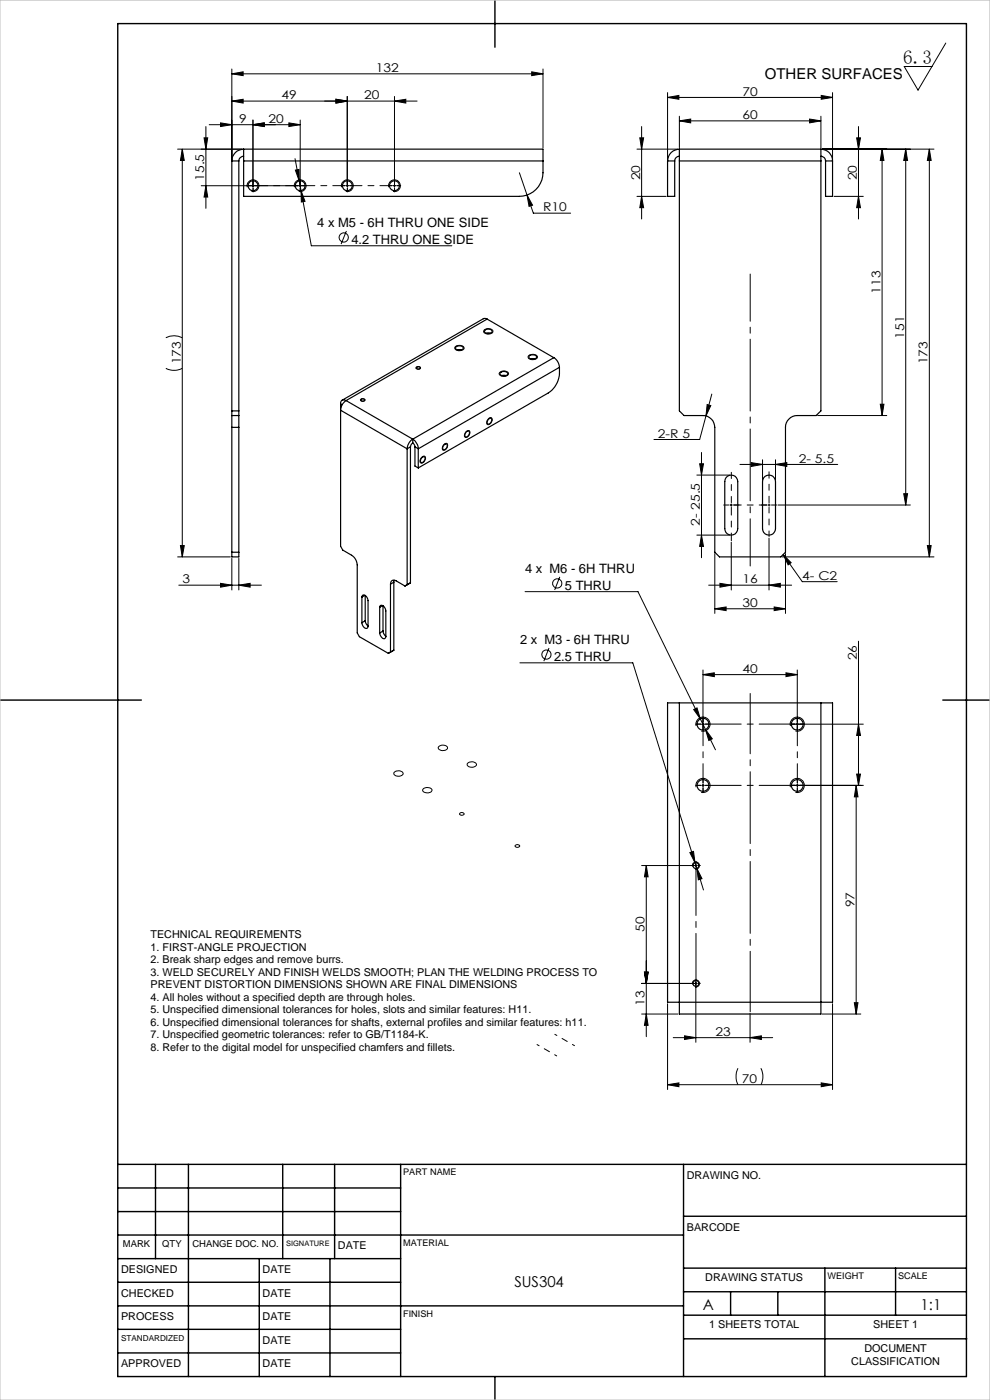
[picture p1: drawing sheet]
<svg xmlns="http://www.w3.org/2000/svg" width="210mm" height="297mm" viewBox="0 0 210 297" stroke-linecap="round" stroke-linejoin="round" font-family="sans-serif">
<g fill="none" stroke="#000" stroke-width=".21">
<path d="M49.2 15.7l2.4-.5v.8zM49.2 14.6v19.3M49.2 15.7h66M112.8 15.2l2.4 .5-2.4 .3zM115.2 14.6v16.8M141.6 19.6v14.3M176.6 19.6v14.3M200.6 9.1l-5.9 10-2.9-5h5.9M37.7 31.6h13.7M38.7 31.6l.4 2.4h-.8zM38.7 31.6v86.5M42.7 39.4h22"/>
<path d="M43.3 29.2h.8l-.4 2.4zM43.7 39.4l.4 2.4h-.8zM43.7 26.8v17.4M44.4 26.5h19.3M46.8 26.1l2.4 .4-2.4 .3zM49.2 21.4l2.4-.3v.8zM49.2 21.4h39.3M52.5 39.7a1.26 1.26 0 0 1 1.1-1.6 1.26 1.26 0 0 1 1.3 1.4 1.26 1.26 0 0 1-1.6 1.1M53.7 25.5v14.1M53.7 26.5l2.4-.4v.7zM61.3 26.1l2.4 .4-2.4 .3zM62.5 39.7a1.25 1.25 0 0 1 1.1-1.5 1.25 1.25 0 0 1 1.3 1.3 1.25 1.25 0 0 1-1.5 1.1"/>
<path d="M62.6 33.7l.9 4.7M62.7 36.1l.7-.2 .1 2.5zM63.5 38.4l.4 2M63.7 25.5v14.1M71.3 21.1l2.4 .3-2.4 .5zM72.5 39.7a1.26 1.26 0 0 1 1.1-1.6 1.26 1.26 0 0 1 1.3 1.4 1.26 1.26 0 0 1-1.6 1.1M73.4 39.4h.5M73.7 20.5v19.1M82.5 39.7a1.25 1.25 0 0 1 1.1-1.5 1.25 1.25 0 0 1 1.3 1.3 1.25 1.25 0 0 1-1.5 1.1M83.4 39.4h.5M83.7 21.4l2.4-.3v.8zM83.7 20.5v19.1"/>
<path d="M110.2 36.7l1.6 4.7M135.1 31.6h8.7M135.7 29.2h.8l-.4 2.4zM136.1 26.8v19.7M141.6 20.7l2.4-.5v.9zM141.6 20.7h35M144.1 25.6l2.4-.3v.8zM144.1 24.7v6.7M144.1 25.6h30M171.7 25.3l2.4 .3-2.4 .5zM174.1 24.7v6.7M174.2 20.2l2.4 .5-2.4 .4z"/>
<path d="M174.4 31.6h23.7M181.7 29.2h.8l-.4 2.4zM182.1 26.8v19.7M187.1 31.6v56.6M187.1 31.6l.4 2.4h-.8zM192.1 31.6v75.5M192.1 31.6l.4 2.4h-.8zM197.1 31.6v86.5M197.1 31.6l.4 2.4h-.8zM63.9 40.4l.8 2.3-.8 .2zM63.9 40.4l2.1 11.7h29.8M73.5 49l-1.1 2.8"/>
<path d="M111.8 41.4l1.2 2.1-.8 .3zM111.8 41.4l1.3 3.8h7.9M135.1 41.7h6.2M136.1 41.7l.4 2.4h-.8zM176.9 41.7h6.2M182.1 41.7l.4 2.4h-.8zM35.2 78.1a3.8 3.8 0 0 0 3.5 0M35.2 71.6a3.8 3.8 0 0 1 3.5 0M88.3 77.9a.51 .51 0 0 1 .5-.2 .51 .51 0 0 1 .4 .5 .52 .52 0 0 1-.6 .1 .52 .52 0 0 1-.3-.4zM96.7 73.5a1.23 1.23 0 0 1 1.8 .4 1.18 1.18 0 0 1-2.1-.1zM102.8 70a1.21 1.21 0 0 1 1.8 .3 1.15 1.15 0 0 1-2 0zM106.1 78.9a1.18 1.18 0 0 1 1.8 .4 1.14 1.14 0 0 1-2-.1z"/>
<path d="M112.2 75.4a1.23 1.23 0 0 1 1.8 .4 1.26 1.26 0 0 1-2 .1zM76.5 84.7a.51 .51 0 0 1 .5-.2 .51 .51 0 0 1 .4 .5 .52 .52 0 0 1-.5 .2 .52 .52 0 0 1-.4-.5zM89.3 97.2l.4-.4h.3a.94 .94 0 0 1-.7 1.4l-.2-.3zM94.2 94.3l.4-.3a.68 .68 0 0 1 .4 .7 .68 .68 0 0 1-.4 .6l-.4 .2-.4-.2 .1-.6zM98.7 91.7l.6-.4a.49 .49 0 0 1 .4 .3 .49 .49 0 0 1-.1 .6l-.5 .5-.4 .1-.2-.4zM103.6 88.8l.2-.2a.37 .37 0 0 1 .4 0 .37 .37 0 0 1 .2 .4 .94 .94 0 0 1-1.1 1v-.5zM148.4 98.4h.8l-.4 2.4zM148.8 96v22.3M150 85.8l.8 .2-1 2.2zM151 83.6l-2.6 9.6h-9.7M157 98.5h20.7M159.3 98.1l2.4 .4-2.4 .5z"/>
<path d="M161.7 97.5v4.3M164.5 98.5l2.4-.4v.9zM164.5 97.5v4.3M173.4 88.2h14.7M186.7 85.8h.8l-.4 2.4zM37.7 118.1h11.2M38.3 115.7h.8l-.4 2.4zM49.2 118.5v6.7M50.7 118.5v6.7M147.8 100.8h7M147.8 113.5h7M148.8 113.5l.4 2.4h-.8z"/>
<path d="M151.6 117.4v12.7M154.9 107.1h.5M155.1 106.9v.5M155.1 115v10.2M163.1 114.2v11M165 107.1h28.1M165.9 118.1h32.2M166.1 117.6l1.7 1.8-.6 .4zM166.1 117.6l4.1 5.8h7.4M166.6 117.4v12.7M191.7 104.7h.8l-.4 2.4zM196.7 115.7h.8l-.4 2.4z"/>
<path d="M37.9 124.1h17.6M46.8 123.8l2.4 .3-2.4 .5zM50.7 124.1l2.4-.3v.8zM111.4 125.5h23.9l13.3 27M116.5 137.5l-1.1 2.8M118.7 122.4l-1 2.8M150.3 124.1h17.6M151.6 129.1l2.4-.3v.7zM151.6 129.1h15M152.7 123.8l2.4 .3-2.4 .5zM163.1 124.1l2.4-.3v.8zM164.2 128.8l2.4 .3-2.4 .4z"/>
<path d="M182.1 136v30.6M93.1 158.4a1.26 1.26 0 0 1 1.8 .2 1.06 1.06 0 0 1-1 .6 1.06 1.06 0 0 1-.9-.7zM110.3 140.6h23.9l13.2 42.4M147.1 150.5l.7-.3 .8 2.3zM147.7 154a1.5 1.5 0 0 1 1.3-1.9 1.5 1.5 0 0 1 1.6 1.7 1.5 1.5 0 0 1-1.9 1.3M148.6 152.5l1 2.3M148.9 153.6h.5M149.1 143.1l2.4-.4v.8zM149.1 142.1v12.7M149.1 143.1h20M149.6 154.8l1.5 1.9-.7 .4zM149.6 154.8l2.2 4.3"/>
<path d="M166.7 142.7l2.4 .4-2.4 .4zM167.7 154a1.5 1.5 0 0 1 1.3-1.9 1.5 1.5 0 0 1 1.6 1.7 1.5 1.5 0 0 1-1.9 1.3M167.9 153.6h15.2M169.1 142.1v12.7M182.1 153.6l.4 2.4h-.8zM83.6 163.8a1.11 1.11 0 0 1 1.9 .4 1.23 1.23 0 0 1-2-.1zM89.8 167.4a1.3 1.3 0 0 1 1.9 .2 1.15 1.15 0 0 1-2.1 .1zM97.5 172.6a.5 .5 0 0 1 .5-.2 .5 .5 0 0 1 .4 .4 .51 .51 0 0 1-.5 .2 .51 .51 0 0 1-.4-.4zM99.2 161.9a1.11 1.11 0 0 1 1.9 .4 1.23 1.23 0 0 1-2-.1zM109.3 179.3a.52 .52 0 0 1 .5-.1 .52 .52 0 0 1 .4 .4 .51 .51 0 0 1-.5 .2 .51 .51 0 0 1-.4-.5zM147.7 167a1.5 1.5 0 0 1 1.3-1.8 1.5 1.5 0 0 1 1.6 1.6 1.5 1.5 0 0 1-1.9 1.3M148.9 166.6h.5"/>
<path d="M149.1 166.4v.5M167.7 167a1.5 1.5 0 0 1 1.3-1.8 1.5 1.5 0 0 1 1.6 1.6 1.5 1.5 0 0 1-1.9 1.3M167.9 166.6h15.2M169.1 166.4v.5M181.6 166.6l.4 2.4h-.8zM181.6 166.6v48.5M181.7 164.2h.8l-.4 2.4zM136.1 183.6h11.7M137.1 183.6l.4 2.4h-.8zM137.1 183.6v36.3M146.3 180.9l.8-.3 .3 2.4zM146.9 183.8a.75 .75 0 0 1 .7-.9 .75 .75 0 0 1 .8 .8 .75 .75 0 0 1-1 .7"/>
<path d="M147.4 183l.4 1.2M147.6 183.4v.5M147.8 184.2l1.1 2.2-.8 .3zM147.8 184.2l1.4 4.6M136.1 208.6h11.7M136.1 215.1h7.7M136.7 206.2h.8l-.4 2.4zM137.1 215.1l.4 2.4h-.8zM141.6 212.9v18.2M145.2 219.7l2.4 .4-2.4 .4zM146.9 208.8a.75 .75 0 0 1 .7-.9 .75 .75 0 0 1 .8 .8 .75 .75 0 0 1-1 .7M147.6 208.1v13"/>
<path d="M159.1 214.9v6.2M174.4 215.1h8.2M176.6 212.9v18.2M181.2 212.7h.8l-.4 2.4zM141.6 230.1h35M141.6 230.1l2.4-.4v.8zM142.8 220.1h21.1M156.5 226.6a4.1 4.1 0 0 0 0 3.5M159.1 220.1l2.4-.4v.8zM161.4 226.6a3.8 3.8 0 0 1 0 3.5M174.2 229.7l2.4 .4-2.4 .4z"/>
<circle cx="72.9" cy="50.4" r=".98"/>
<circle cx="115.9" cy="138.9" r=".97"/>
<circle cx="118.2" cy="123.8" r=".98"/>
</g>
<g fill="none" stroke="#000" stroke-width=".21" stroke-dasharray="15.2 1.3 1.3 1.3">
<path d="M53.2 39.4h-.8M53.7 38.9v-.8M53.7 39.9v.8M54.2 39.4h.8M63.2 39.4h-.8M63.7 38.9v-.8M63.7 39.9v.8M63.7 39.4v-.3M63.7 39.4h-.3M63.7 39.4v.2M63.7 39.4h.2M64.2 39.4h.8"/>
<path d="M73.2 39.4h-.8M73.7 38.9v-.8M73.7 39.9v.8M73.7 39.4v-.3M73.7 39.4h-.3M73.7 39.4v.2M73.7 39.4h.2M74.2 39.4h.8M83.2 39.4h-.8M83.7 38.9v-.8M83.7 39.9v.8M83.7 39.4v-.3"/>
<path d="M83.7 39.4h-.3M83.7 39.4v.2M83.7 39.4h.2M84.2 39.4h.8M154.6 107.1h-1.1M155.6 107.1h1.2M162.6 107.1h-1.1M163.1 107.1v-.2M163.1 107.1h-.2M163.1 107.1v.3M163.1 107.1h.3M163.6 107.1h1.2"/>
<path d="M148.6 153.6h-1M149.1 153.1v-1M149.1 154.1v1M149.6 153.6h1M168.6 153.6h-1M169.1 153.1v-1M169.1 154.1v1M169.1 153.6v-.2M169.1 153.6h-.2M169.1 153.6v.3M169.1 153.6h.3M169.6 153.6h1"/>
<path d="M148.6 166.6h-1M149.1 166.1v-1M149.1 167.1v1M149.1 166.6v-.2M149.1 166.6h-.2M149.1 166.6v.3M149.1 166.6h.3M149.6 166.6h1M168.6 166.6h-1M169.1 166.1v-1M169.1 167.1v1M169.1 166.6v-.2"/>
<path d="M169.1 166.6h-.2M169.1 166.6v.3M169.1 166.6h.3M169.6 166.6h1M147.1 183.6h-.3M147.6 183.1v-.4M147.6 184.1v.4M147.6 183.6v-.2M147.6 183.6h-.2M147.6 183.6v.3M147.6 183.6h.3M148.1 183.6h.4"/>
<path d="M147.1 208.6h-.3M147.6 208.1v-.4M147.6 209.1v.4M148.1 208.6h.4"/>
</g>
<path d="M147.6 208.1v-24" fill="none" stroke="#000" stroke-width=".21" stroke-dasharray="15.2 1.3 1.3 1.3" stroke-dashoffset="5.1"/>
<path d="M149.6 153.6h19M149.6 166.6h19" fill="none" stroke="#000" stroke-width=".21" stroke-dasharray="15.2 1.3 1.3 1.3" stroke-dashoffset="7.6"/>
<path d="M149.1 166.1v-12M169.1 166.1v-12" fill="none" stroke="#000" stroke-width=".21" stroke-dasharray="15.2 1.3 1.3 1.3" stroke-dashoffset="11.1"/>
<path d="M54.2 39.4h9M64.2 39.4h9M74.2 39.4h9" fill="none" stroke="#000" stroke-width=".21" stroke-dasharray="15.2 1.3 1.3 1.3" stroke-dashoffset="12.6"/>
<path d="M159.1 147.1v67.5" fill="none" stroke="#000" stroke-width=".21" stroke-dasharray="15.2 1.3 1.3 1.3" stroke-dashoffset="2.4"/>
<path d="M117.7 219.4l4.2 2.4M113.9 221.6l4.2 2.4" fill="none" stroke="#000" stroke-width=".21" stroke-dasharray="15.2 1.3 1.3 1.3" stroke-dashoffset="14.7"/>
<path d="M159.1 120.1v-62" fill="none" stroke="#000" stroke-width=".21" stroke-dasharray="15.2 1.3 1.3 1.3" stroke-dashoffset="5.2"/>
<path d="M155.1 106.6v-6.4M163.1 106.6v-6.5" fill="none" stroke="#000" stroke-width=".21" stroke-dasharray="15.2 1.3 1.3 1.3" stroke-dashoffset="13.9"/>
<path d="M155.1 107.6v7.1M155.6 107.1h7" fill="none" stroke="#000" stroke-width=".21" stroke-dasharray="15.2 1.3 1.3 1.3" stroke-dashoffset="13.6"/>
<path d="M163.1 107.6v6.2" fill="none" stroke="#000" stroke-width=".21" stroke-dasharray="15.2 1.3 1.3 1.3" stroke-dashoffset="14"/>
<g fill="none" stroke="#000" stroke-width=".3">
<path d="M25 5h180v287h-180zM105 0v10M0 148.5h30M200 148.5h10M25 247h180M25 257h60M25 252h60M33 247v20M40 247v45M60 247v20M71 247v20M85 247v45"/>
<path d="M145 247v45M145 258h60M25 277h120M25 272h60M25 267h60M25 262h120M55 267v25M70 267v25M145 279h60M145 269h60M145 274h60M155 274v5"/>
<path d="M165 274v5M175 269v23M190 269v10M25 287h60M25 282h60M105 292v5M145.1 284h60"/>
</g>
<path d="M0 0h210v297h-210z" fill="none" stroke="#c0c0c0" stroke-width=".21"/>
<g fill="#000">
<path d="M112.8 15.2l2.4 .5-2.4 .3zM49.2 15.7l2.4-.5v.8z"/>
<path d="M38.7 31.6l.4 2.4h-.8zM38.3 115.7h.8l-.4 2.4z"/>
<path d="M43.7 39.4l.4 2.4h-.8zM43.3 29.2h.8l-.4 2.4z"/>
<path d="M46.8 26.1l2.4 .4-2.4 .3zM53.7 26.5l2.4-.4v.7zM49.2 21.4l2.4-.3v.8zM71.3 21.1l2.4 .3-2.4 .5z"/>
<path d="M174.2 20.2l2.4 .5-2.4 .4zM141.6 20.7l2.4-.5v.9z"/>
<path d="M187.1 31.6l.4 2.4h-.8zM186.7 85.8h.8l-.4 2.4zM192.1 31.6l.4 2.4h-.8zM191.7 104.7h.8l-.4 2.4zM197.1 31.6l.4 2.4h-.8zM196.7 115.7h.8l-.4 2.4zM135.7 29.2h.8l-.4 2.4zM136.1 41.7l.4 2.4h-.8zM181.7 29.2h.8l-.4 2.4zM182.1 41.7l.4 2.4h-.8z"/>
<path d="M159.3 98.1l2.4 .4-2.4 .5zM164.5 98.5l2.4-.4v.9z"/>
<path d="M148.4 98.4h.8l-.4 2.4zM148.8 113.5l.4 2.4h-.8z"/>
<path d="M46.8 123.8l2.4 .3-2.4 .5zM50.7 124.1l2.4-.3v.8z"/>
<path d="M151.6 129.1l2.4-.3v.7zM164.2 128.8l2.4 .3-2.4 .4z"/>
<path d="M152.7 123.8l2.4 .3-2.4 .5zM163.1 124.1l2.4-.3v.8zM144.1 25.6l2.4-.3v.8zM171.7 25.3l2.4 .3-2.4 .5zM150 85.8l-.2 2.4 1-2.2zM166.1 117.6l1.7 1.8-.6 .4zM111.8 41.4l.4 2.4 .8-.3zM53.7 26.5l2.4-.4v.7zM61.3 26.1l2.4 .4-2.4 .3zM71.3 21.1l2.4 .3-2.4 .5zM83.7 21.4l2.4-.3v.8zM62.7 36.1l.8 2.3-.1-2.5zM63.9 40.4v2.5l.8-.2zM149.1 143.1l2.4-.4v.8zM166.7 142.7l2.4 .4-2.4 .4zM149.6 154.8l.8 2.3 .7-.4zM147.1 150.5l1.5 2-.8-2.3zM147.8 184.2l.3 2.5 .8-.3zM146.3 180.9l1.1 2.1-.3-2.4z"/>
<path d="M137.1 215.1l.4 2.4h-.8zM136.7 206.2h.8l-.4 2.4zM136.7 206.2h.8l-.4 2.4zM137.1 183.6l.4 2.4h-.8zM181.2 212.7h.8l-.4 2.4zM181.6 166.6l.4 2.4h-.8zM181.7 164.2h.8l-.4 2.4zM182.1 153.6l.4 2.4h-.8z"/>
<path d="M141.6 230.1l2.4-.4v.8zM174.2 229.7l2.4 .4-2.4 .4z"/>
<path d="M159.1 220.1l2.4-.4v.8zM145.2 219.7l2.4 .4-2.4 .4z"/>
</g>
<g fill="none" stroke="#000" stroke-width=".25">
<path d="M49.2 34.1h1.5M49.2 34.1v54.1M50.7 34.1v54.1M51.7 34.1v7.6h58.5a5.1 5.1 0 0 0 5-5v-2.6M51.7 31.6h63.5v2.5M51.7 31.6v2.5M51.7 33.2a1.02 1.02 0 0 0-1 .9M51.7 31.6a2.53 2.53 0 0 0-2.5 2.5M51.7 34.1h63.5M141.6 34.1h1.5M141.6 34.1v7.6h1.5v-7.6M144.1 34.1v53.1l1 1h4a2.53 2.53 0 0 1 2.5 2.5v26.5l1 .9h13l1-.9v-26.5a2.53 2.53 0 0 1 2.5-2.5h4l1-1v-53.1"/>
<path d="M144.1 31.6v2.5M144.1 33.2a.96 .96 0 0 0-1 .9M144.1 31.6a2.53 2.53 0 0 0-2.5 2.5M144.1 34.1h30M144.1 31.6h30M174.1 31.6v2.5M174.1 33.2a.96 .96 0 0 1 1 .9M174.1 31.6a2.47 2.47 0 0 1 2.5 2.5M175.1 34.1h1.5M175.1 34.1v7.6h1.5v-7.6M88.3 78a.38 .38 0 0 1 .5-.2 .38 .38 0 0 1 .2 .4l-.4 .1-.3-.2zM96.7 73.6a1.02 1.02 0 0 1 1.6 .3 .94 .94 0 0 1-1.7-.1z"/>
<path d="M97 74.3h.9M103 70a.92 .92 0 0 1 1.4 .4 .94 .94 0 0 1-1.6-.2zM103.2 70.7h.8M103.3 67.7l-.8-.1-29.9 17.3M103.3 67.7l-29.9 17.3M103.3 67.7l14.2 8.2M106.2 79.1a.99 .99 0 0 1 1.5 .2 .94 .94 0 0 1-1.7-.1zM106.4 79.7h.9M112.3 75.5a1.02 1.02 0 0 1 1.5 .3 .94 .94 0 0 1-1.6-.1zM112.6 76.2h.9M117.5 75.9a2.61 2.61 0 0 1 1.2 2M117.5 75.9l-29.9 17.3"/>
<path d="M118.7 77.9a5.5 5.5 0 0 1-2.4 5.5l-27.6 15.9M118.7 77.9l-30 17.3M49.2 88.2v2.5M49.2 88.2h1.5M49.2 90.7v27.4h1.5v-27.4M49.2 87.2h1.5M49.2 90.7h1.5M50.7 88.2v2.5M72.2 85.7v30.2l.5 .8 1.9 1.1a2.61 2.61 0 0 1 1.2 2v14.5l.4 .8 6.2 3.5M72.2 85.7l.4 .2M73.4 85a2.46 2.46 0 0 0-1.2 2l14.2 8.2M73.4 85a.71 .71 0 0 0-.8-.1 .71 .71 0 0 0-.4 .8"/>
<path d="M73.4 85l14.2 8.2M76.6 84.8a.42 .42 0 0 1 .4-.2 .42 .42 0 0 1 .3 .3 .43 .43 0 0 1-.4 .2 .43 .43 0 0 1-.3-.3zM86.4 95.2v28.8l-.5 .3M87.1 94.8l-.7 .4M87.1 94.8v28.8M87.6 93.2a2.71 2.71 0 0 1 1.1 2M87.6 94l.3 .4 .1 .4M87.6 93.2a2.61 2.61 0 0 0-1.2 2M87.6 94l-.4 .3-.1 .5M87.6 93.2v.8M88 94.8l.7 .4M88 94.8v4.1l.7 .4"/>
<path d="M88.7 95.2v4.1M89.5 97.1l.4-.2a.65 .65 0 0 1 .3 .6 .65 .65 0 0 1-.5 .6h-.3l-.2-.2zM94.2 94.4l.5-.2a.74 .74 0 0 1 0 .8 .74 .74 0 0 1-.8 .3v-.5zM98.9 91.6l.4-.2a.65 .65 0 0 1 .3 .7 .65 .65 0 0 1-.5 .5l-.3 .1-.2-.2zM103.6 88.9l.4-.2a.65 .65 0 0 1 .3 .7 .65 .65 0 0 1-.5 .5l-.3 .1-.2-.3zM49.2 117.2h1.5M154.3 101a1.39 1.39 0 0 1 2.2 1.2v9.9a1.38 1.38 0 0 1-1.4 1.4 1.38 1.38 0 0 1-1.4-1.4v-9.9l.3-.9zM162 101.3a1.39 1.39 0 0 1 1.5-.4 1.39 1.39 0 0 1 1 1.3v9.9a1.38 1.38 0 0 1-1.4 1.4 1.38 1.38 0 0 1-1.4-1.4v-9.9zM76.8 126.7a.45 .45 0 0 1 .3-.5 .45 .45 0 0 1 .5 .2l.5 1v5.5a.51 .51 0 0 1-.5 .5 .51 .51 0 0 1-.6-.5l-.2-.8M76.8 126.7v5.4M77.4 126.3l-.6 .4M77.5 131.7l.1 .5 .5 .6"/>
<path d="M77.5 131.7l-.7 .4M77.5 126.3v5.4M80.5 128.8a.39 .39 0 0 1 .2-.4 .39 .39 0 0 1 .5 .1l.4 .3 .2 .8v5.7a.54 .54 0 0 1-.6 .2 .54 .54 0 0 1-.4-.5l-.3-.7M80.5 128.8v5.5M81.2 128.5l-.7 .3M81.2 133.9l.2 .5 .4 .6M81.2 133.9l-.7 .4M81.2 128.5v5.4M82.8 123.9a.74 .74 0 0 1 .4-.7 .74 .74 0 0 1 .8 0l1.9 1.1M82.8 123.9v14.4M82.8 138.3l-.4 .3M83.5 123.5l-.7 .4"/>
<path d="M83.5 137.9l-.7 .4M83.5 123.5v14.4M83.5 137.9l-1.1 .7M83.6 123.1l-.1 .4M87.1 123.6l-1.2 .7M87.1 123.6l-.5 .3M144.1 149.1h-2.5v63.5h2.5M144.1 149.1v63.5M144.1 149.1h30M174.1 149.1h2.5v63.5h-2.5M174.1 149.1v63.5M144.1 212.6v2.5h30v-2.5"/>
<path d="M144.1 212.6h30"/>
<circle cx="53.7" cy="39.4" r="1.05"/>
<circle cx="63.7" cy="39.4" r="1.06"/>
<circle cx="73.7" cy="39.4" r="1.05"/>
<circle cx="83.7" cy="39.4" r="1.06"/>
<circle cx="149.1" cy="153.6" r="1.26"/>
<circle cx="169.1" cy="153.6" r="1.26"/>
<circle cx="149.1" cy="166.6" r="1.25"/>
<circle cx="169.1" cy="166.6" r="1.25"/>
<circle cx="147.6" cy="183.6" r=".62"/>
<circle cx="147.6" cy="208.6" r=".62"/>
</g>
<text font-size="4.1" x="191.6" y="13.5">6.3</text>
<g font-size="3.2">
<text x="162.2" y="16.7">OTHER SURFACES</text>
<text x="109.1" y="273">SUS304</text>
<text x="149.1" y="277.9">A</text>
<text x="195.3" y="278">1:1</text>
</g>
<g font-size="2.7">
<text x="67.3" y="48.2">4 x M5 - 6H THRU ONE SIDE</text>
<text x="74.5" y="51.7">4.2 THRU ONE SIDE</text>
<text x="111.4" y="121.6">4 x M6 - 6H THRU</text>
<text x="119.8" y="125.1">5 THRU</text>
<text x="110.3" y="136.7">2 x M3 - 6H THRU</text>
<text x="117.5" y="140.2">2.5 THRU</text>
</g>
<g font-size="2.6">
<text x="79.7" y="15.3">132</text>
<text x="59.7" y="21.1">49</text>
<text x="77.2" y="21.1">20</text>
<text x="157.5" y="20.3">70</text>
<text x="50.7" y="26.1">9</text>
<text x="56.9" y="26.1">20</text>
<text x="157.5" y="25.3">60</text>
<text x="43.3" y="38.4" transform="rotate(-90 43.3 38.4)">15.5</text>
<text x="135.8" y="38.3" transform="rotate(-90 135.8 38.3)">20</text>
<text x="181.8" y="38.3" transform="rotate(-90 181.8 38.3)">20</text>
<text x="115.2" y="44.8">R10</text>
<text x="186.8" y="62.3" transform="rotate(-90 186.8 62.3)">113</text>
<text x="191.8" y="71.8" transform="rotate(-90 191.8 71.8)">151</text>
<text x="38.3" y="77.3" transform="rotate(-90 38.3 77.3)">173</text>
<text x="196.8" y="77.3" transform="rotate(-90 196.8 77.3)">173</text>
<text x="139.6" y="92.9">2-R 5</text>
<text x="169.4" y="98.2">2- 5.5</text>
<text x="148.5" y="111.6" transform="rotate(-90 148.5 111.6)">2- 25.5</text>
<text x="38.7" y="123.8">3</text>
<text x="157.5" y="123.8">16</text>
<text x="170.2" y="123">4- C2</text>
<text x="157.5" y="128.8">30</text>
<text x="157.5" y="142.8">40</text>
<text x="181.8" y="140.1" transform="rotate(-90 181.8 140.1)">26</text>
<text x="136.7" y="197.7" transform="rotate(-90 136.7 197.7)">50</text>
<text x="181.3" y="192.5" transform="rotate(-90 181.3 192.5)">97</text>
<text x="136.7" y="213.4" transform="rotate(-90 136.7 213.4)">13</text>
<text x="151.8" y="219.8">23</text>
<text x="157.4" y="229.8">70</text>
</g>
<g font-size="2.3">
<text x="31.9" y="199">TECHNICAL REQUIREMENTS</text>
<text x="31.9" y="201.7">1. FIRST-ANGLE PROJECTION</text>
<text x="31.9" y="204.3">2. Break sharp edges and remove burrs.</text>
<text x="31.9" y="207">3. WELD SECURELY AND FINISH WELDS SMOOTH; PLAN THE WELDING PROCESS TO</text>
<text x="31.9" y="209.7">PREVENT DISTORTION DIMENSIONS SHOWN ARE FINAL DIMENSIONS</text>
<text x="31.9" y="212.3">4. All holes without a specified depth are through holes.</text>
<text x="31.9" y="215">5. Unspecified dimensional tolerances for holes, slots and similar features: H11.</text>
<text x="31.9" y="217.6">6. Unspecified dimensional tolerances for shafts, external profiles and similar features: h11.</text>
<text x="31.9" y="220.3">7. Unspecified geometric tolerances: refer to GB/T1184-K.</text>
<text x="31.9" y="223">8. Refer to the digital model for unspecified chamfers and fillets.</text>
<text x="145.7" y="250">DRAWING NO.</text>
<text x="145.7" y="261">BARCODE</text>
<text x="71.7" y="265">DATE</text>
<text x="25.7" y="270">DESIGNED</text>
<text x="25.7" y="275.1">CHECKED</text>
<text x="55.7" y="270">DATE</text>
<text x="55.7" y="275.1">DATE</text>
<text x="149.6" y="271.8">DRAWING STATUS</text>
<text x="25.7" y="280.1">PROCESS</text>
<text x="55.7" y="280.1">DATE</text>
<text x="150.4" y="281.8">1 SHEETS TOTAL</text>
<text x="185.2" y="281.8">SHEET 1</text>
<text x="55.7" y="285">DATE</text>
<text x="183.4" y="286.8">DOCUMENT</text>
<text x="25.7" y="290">APPROVED</text>
<text x="55.7" y="290">DATE</text>
<text x="180.6" y="289.5">CLASSIFICATION</text>
</g>
<g font-size="2">
<text x="26.1" y="264.5">MARK</text>
<text x="34.4" y="264.5">QTY</text>
<text x="40.8" y="264.5">CHANGE DOC. NO.</text>
</g>
<g font-size="1.9">
<text x="85.5" y="249.3">PART NAME</text>
<text x="85.5" y="264.3">MATERIAL</text>
<text x="175.5" y="271.4">WEIGHT</text>
<text x="190.5" y="271.4">SCALE</text>
<text x="85.5" y="279.4">FINISH</text>
</g>
<text font-size="1.7" x="25.7" y="284.4">STANDARDIZED</text>
<text font-size="1.6" x="60.7" y="264.3">SIGNATURE</text>
</svg>
